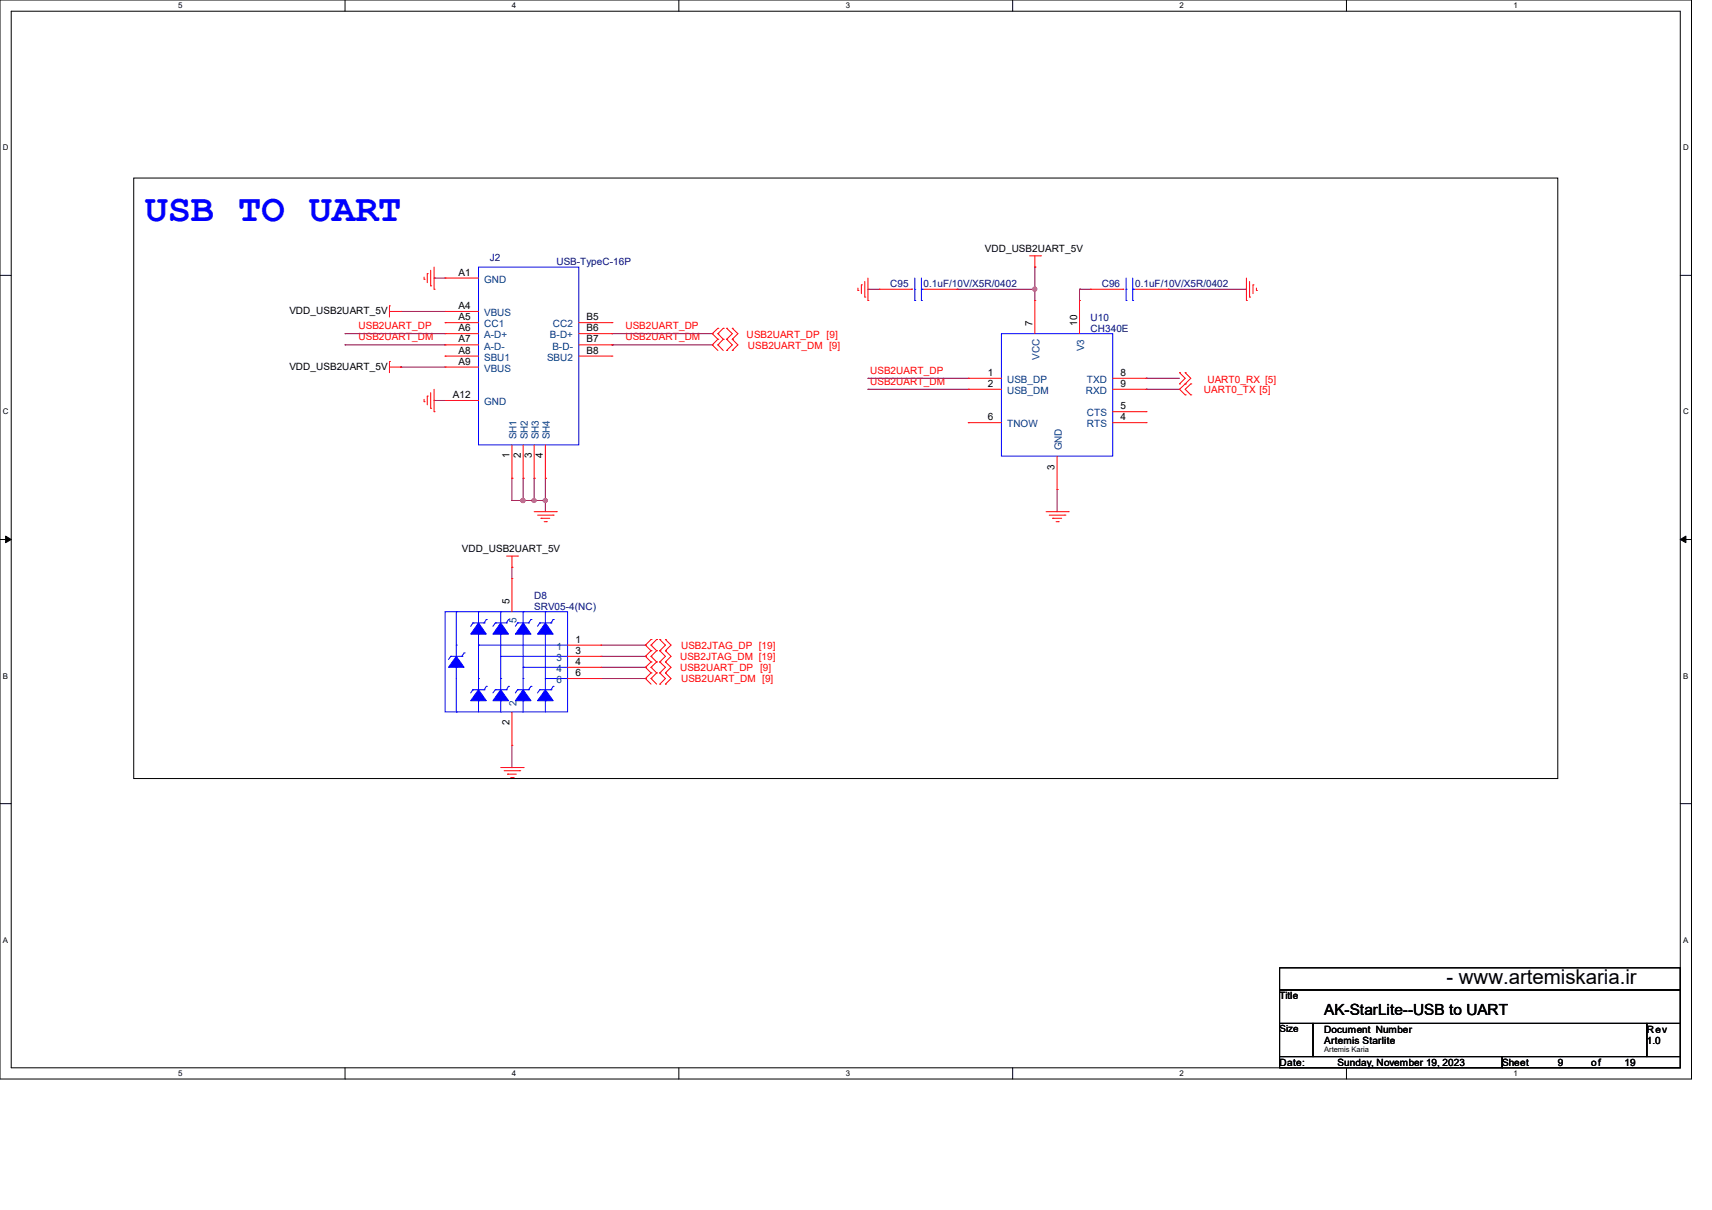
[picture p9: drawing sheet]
<svg xmlns="http://www.w3.org/2000/svg" width="297mm" height="210mm" viewBox="0 0 297 210" stroke-linecap="round" stroke-linejoin="round" font-family="sans-serif">
<path d="M0 0h293.5v187.3h-293.5zM1.9 1.9h289.6v183.4h-289.6z" fill="none" stroke="#000" stroke-width=".17"/>
<g fill="#fff">
<path d="M30.9 .2h.8v1.5h-.8z"/>
<path d="M30.9 185.5h.8v1.6h-.8z"/>
</g>
<path d="M59.9 0v1.9M59.9 185.3v2" fill="none" stroke="#000" stroke-width=".17"/>
<g fill="#fff">
<path d="M88.8 .2h.8v1.5h-.8z"/>
<path d="M88.8 185.5h.8v1.6h-.8z"/>
</g>
<path d="M117.8 0v1.9M117.8 185.3v2" fill="none" stroke="#000" stroke-width=".17"/>
<g fill="#fff">
<path d="M146.7 .2h.8v1.5h-.8z"/>
<path d="M146.7 185.5h.8v1.6h-.8z"/>
</g>
<path d="M175.7 0v1.9M175.7 185.3v2" fill="none" stroke="#000" stroke-width=".17"/>
<g fill="#fff">
<path d="M204.6 .2h.8v1.5h-.8z"/>
<path d="M204.6 185.5h.8v1.6h-.8z"/>
</g>
<path d="M233.6 0v1.9M233.6 185.3v2" fill="none" stroke="#000" stroke-width=".17"/>
<g fill="#fff">
<path d="M262.6 .2h.7v1.5h-.7z"/>
<path d="M262.6 185.5h.7v1.6h-.7z"/>
<path d="M.5 24.8h1v1.6h-1z"/>
<path d="M292 24.8h1v1.6h-1z"/>
<path d="M.5 70.7h1v1.5h-1z"/>
<path d="M292 70.7h1v1.5h-1z"/>
</g>
<path d="M0 47.8h1.9M291.5 47.8h2" fill="none" stroke="#000" stroke-width=".17"/>
<g fill="#fff">
<path d="M.5 116.5h.9v1.6h-.9z"/>
<path d="M292 116.5h.9v1.6h-.9z"/>
</g>
<path d="M0 93.6h1.9M291.5 93.6h2" fill="none" stroke="#000" stroke-width=".17"/>
<path d="M1 93l.9 .6-.9 .6zM291.5 93.6l1-.6v1.2z" fill="#000" stroke="#000" stroke-width=".17"/>
<g fill="#fff">
<path d="M.5 162.4h.9v1.5h-.9z"/>
<path d="M292 162.4h.9v1.5h-.9z"/>
</g>
<path d="M23.2 30.9h247.1v104.2h-247.1zM0 139.5h1.9M291.5 139.5h2M222 168h69.5v3.8h-69.5zM222 171.8h69.5v5.8h-69.5zM222 177.6h5.8v5.8h-5.8zM227.8 177.6h57.9v5.8h-57.9zM285.7 177.6h5.8v5.8h-5.8zM222 183.4h38.6v1.9h-38.6zM260.6 183.4h30.9v1.9h-30.9z" fill="none" stroke="#000" stroke-width=".17"/>
<g fill="none" stroke="#800040" stroke-width=".17">
<path d="M59.9 59.9h.1M59.9 57.9h.1M59.9 59.9h17.3M59.9 57.9h17.3M69.5 54.1h.1M69.5 54.1h7.7M75.3 48.3h.1M75.3 48.3h1.9M106.2 59.9h.1M106.2 57.9h.1M106.2 59.9h17.4M106.2 57.9h17.4"/>
<path d="M150.6 50.2h.1M150.6 50.2h1.9M166 50.2h.1M166 50.2h13.5M179.5 46.4h.1M179.5 50.2h.1M179.5 46.4v5.8M187.3 50.2h.1M187.3 50.2h1.9M187.3 50.2v2M202.7 50.2h.1M202.7 50.2h13.5"/>
<path d="M69.5 63.7h.1M69.5 63.7h7.7M75.3 69.5h.1M75.3 69.5h1.9M150.6 67.6h.1M150.6 65.7h.1M150.6 67.6h17.4M150.6 65.7h17.4M198.8 67.6h.1M198.8 65.7h.1M198.8 67.6h5.8M198.8 65.7h5.8"/>
<path d="M88.8 86.9h.1M88.8 83h.1M88.8 98.5h.1M88.8 86.9h5.8M88.8 83v3.9M88.8 98.5v1.9M90.8 86.9h.1M90.8 83h.1M90.8 83v3.9M92.7 86.9h.1M92.7 83h.1M92.7 83v3.9"/>
<path d="M94.6 86.9h.1M94.6 83h.1M94.6 83v5.8M183.4 85h.1M183.4 85v3.8M104.3 112h7.7M104.3 113.9h7.7M104.3 115.8h7.7M104.3 117.8h7.7M112 112h.1M112 113.9h.1M112 115.8h.1"/>
<path d="M112 117.8h.1M88.8 133.2h.1M88.8 129.4v3.8"/>
</g>
<g fill="#f0f" stroke="#f0f" stroke-width=".17">
<circle cx="179.5" cy="50.2" r=".36"/>
<circle cx="92.6" cy="86.9" r=".36"/>
<circle cx="90.7" cy="86.9" r=".38"/>
<circle cx="94.6" cy="86.9" r=".36"/>
</g>
<g fill="none" stroke="#f00" stroke-width=".17">
<path d="M67.6 53.1h.1M67.6 54.1h1.9M67.6 53.1v1.9M69.5 54.1h.1M73.6 48.5h.1M73.6 48.1v.4M74.1 47.5h.1M74.1 47.5v1.6M74.7 49.6h.1M74.7 46.9v2.7M75.3 50.2h.1M75.3 46.4v3.8"/>
<path d="M77.2 48.3h.1M77.2 54.1h.1M77.2 56h.1M77.2 57.9h.1M77.2 59.9h.1M77.2 54.1h5.8M77.2 48.3h5.8M77.2 56h5.8M77.2 57.9h5.8M77.2 59.9h5.8M100.4 56h5.8M100.4 57.9h5.8"/>
<path d="M100.4 59.9h5.8M106.2 56h.1M106.2 57.9h.1M106.2 59.9h.1M123.6 57.9h.1M123.6 59.9h.1M123.6 57.9l.9 1M123.6 59.9l.9 .9M124.5 57.9h.1M124.5 57h.1M124.5 59.9h.1M124.5 58.9h.1"/>
<path d="M124.5 57.9l1 1M124.5 57l-.9 .9M124.5 59.9l1 .9M124.5 58.9l-.9 1M125.5 57h.1M125.5 58.9h.1M125.5 57l-1 .9M125.5 58.9l-1 1M126.1 58.9h.1M126.1 57h.1M126.1 57l.9 .9-.9 1M126.1 58.9l.9 1-.9 .9"/>
<path d="M127 57h.1M127 58.9h.1M127 57l1 .9-1 1M127 58.9l1 1-1 .9M148.8 50.4h.1M148.8 50v.4M149.4 49.4h.1M149.4 49.4v1.6M150 51.6h.1M150 48.9v2.7M150.6 52.2h.1M150.6 48.3v3.9"/>
<path d="M152.5 50.2h.1M152.5 50.2h5.8M160.2 50.2h5.8M166 50.2h.1M178.6 44.4h1.9M179.5 46.4h.1M179.5 52.2h.1M179.5 44.4v2M179.5 52.2v5.7M180.5 44.4h.1M187.3 52.2h.1M187.3 52.2v5.7"/>
<path d="M189.2 50.2h.1M189.2 50.2h5.8M196.9 50.2h5.8M202.7 50.2h.1M216.2 52.2h.1M216.2 48.3v3.9M216.8 51.6h.1M216.8 48.9v2.7M217.4 49.4h.1M217.4 49.4v1.6M218 50.4h.1M218 50v.4"/>
<path d="M67.6 62.7h.1M67.6 62.7v2M67.6 63.7h1.9M69.5 63.7h.1M73.6 69.7h.1M73.6 69.3v.4M74.1 68.7h.1M74.1 68.7v1.6M74.7 70.9h.1M74.7 68.2v2.7M75.3 71.5h.1M75.3 67.6v3.9"/>
<path d="M77.2 61.8h.1M77.2 63.7h.1M77.2 69.5h.1M77.2 63.7h5.8M77.2 61.8h5.8M77.2 69.5h5.8M88.8 77.2v5.8M90.8 77.2v5.8M92.7 77.2v5.8M94.6 77.2v5.8M100.4 61.8h5.8M106.2 61.8h.1"/>
<path d="M126.1 60.8h.1M127 60.8h.1M168 65.7h.1M168 67.6h.1M168 73.4h.1M168 65.7h5.7M168 67.6h5.7M168 73.4h5.7M183.4 79.2v5.8M193 65.7h5.8M193 67.6h5.8M193 73.4h5.8"/>
<path d="M193 71.5h5.8M198.8 73.4h.1M198.8 71.5h.1M198.8 65.7h.1M198.8 67.6h.1M204.6 64.7h.1M204.6 66.6h.1M204.6 64.7l1 1-1 .9M205.6 64.7h.1M205.6 66.6h.1M205.6 68.5h.1M205.6 64.7l1 1-1 .9"/>
<path d="M205.6 66.6l-1 1 1 .9M206.6 68.5h.1M206.6 66.6h.1M206.6 66.6l-1 1 1 .9M87.8 96.5h2M88.8 98.5h.1M88.8 83h.1M88.8 96.5v2M89.8 96.5h.1M90.8 83h.1M92.7 83h.1M92.7 88.8h3.8"/>
<path d="M93.3 89.4h2.7M93.9 90h.1M93.9 90h1.5M94.4 90.6h.4M94.6 83h.1M94.8 90.6h.1M96 89.4h.1M96.5 88.8h.1M181.5 88.8h3.8M182 89.4h2.7M182.6 90h.1M182.6 90h1.6"/>
<path d="M183.2 90.6h.4M183.4 85h.1M183.6 90.6h.1M184.7 89.4h.1M185.3 88.8h.1M88.8 100.4h.1M88.8 100.4v5.8M98.5 112h5.8M98.5 113.9h5.8M98.5 115.8h5.8M98.5 117.8h5.8M104.3 112h.1"/>
<path d="M104.3 113.9h.1M104.3 115.8h.1M104.3 117.8h.1M112 115.8h.1M112 117.8h.1M112 112h.1M112 113.9h.1M112 115.8l.9 1M112 117.8l.9 .9M112 112l.9 .9M112 113.9l.9 1M112.9 115.8h.1"/>
<path d="M112.9 114.9h.1M112.9 117.8h.1M112.9 116.8h.1M112.9 112h.1M112.9 111h.1M112.9 113.9h.1M112.9 112.9h.1M112.9 115.8l1 1M112.9 114.9l-.9 .9M112.9 117.8l1 .9M112.9 116.8l-.9 1M112.9 112l1 .9"/>
<path d="M112.9 111l-.9 1M112.9 113.9l1 1M112.9 112.9l-.9 1M113.9 114.9h.1M113.9 116.8h.1M113.9 111h.1M113.9 112.9h.1M113.9 114.9l-1 .9M113.9 116.8l-1 1M113.9 111l-1 1M113.9 112.9l-1 1M114.5 116.8h.1"/>
<path d="M114.5 114.9h.1M114.5 118.7h.1M114.5 112.9h.1M114.5 111h.1M114.5 114.9l.9 .9-.9 1M114.5 116.8l.9 1-.9 .9M114.5 111l.9 1-.9 .9M114.5 112.9l.9 1-.9 1M115.4 114.9h.1M115.4 116.8h.1M115.4 118.7h.1M115.4 111h.1"/>
<path d="M115.4 112.9h.1M115.4 114.9l1 .9-1 1M115.4 116.8l1 1-1 .9M115.4 111l1 1-1 .9M115.4 112.9l1 1-1 1M86.9 133.2h3.9M87.5 133.8h2.7M88.1 134.4h.1M88.1 134.4h1.5M88.6 135h.4M88.8 129.4h.1M88.8 123.6v5.8"/>
<path d="M89 135h.1M90.2 133.8h.1M90.8 133.2h.1"/>
</g>
<g fill="none" stroke="#00f" stroke-width=".17">
<path d="M83 46.4h17.4v30.8h-17.4zM158.1 50.2h.2M158.7 52.2h.1M158.7 50.2h.1M158.7 48.3v3.9M159.9 52.2h.1M159.9 50.2h.1M159.9 48.3v3.9M159.9 50.2h.3M173.7 57.9h19.3v21.3h-19.3zM194.8 50.2h.2M195.4 52.2h.1"/>
<path d="M195.4 50.2h.1M195.4 48.3v3.9M196.5 52.2h.1M196.5 50.2h.1M196.5 50.2h.4M196.5 48.3v3.9M77.2 106.2h21.3v17.4h-21.3zM78.2 113.9h.1M78.2 113.9h1.9M78.2 113.9l-.4 .6M79.2 112h.1M79.2 115.8h.1"/>
<path d="M79.2 106.2h.1M79.2 106.2v7.7M79.2 115.8v7.8M80.1 113.9h.1M80.5 113.3h.1M80.5 113.3l-.4 .6M82 108.1h.1M82 119.7h.1M82 108.1l-.3 .6M82 108.1h2M82 119.7h2M82 119.7l-.3 .6"/>
<path d="M83 110.1h.1M83 106.2h.1M83 117.8h.1M83 112h.1M83 106.2v1.9M83 110.1v9.6M83 112h15.5M84 108.1h.1M84 119.7h.1M84.4 107.5h.1M84.4 119.1h.1M84.4 107.5l-.4 .6"/>
<path d="M84.4 119.1l-.4 .6M85.9 108.1h.1M85.9 119.7h.1M85.9 108.1h1.9M85.9 119.7h1.9M85.9 108.1l-.4 .6M85.9 119.7l-.4 .6M86.9 106.2h.1M86.9 110.1h.1M86.9 117.8h.1M86.9 113.9h.1M86.9 106.2v1.9"/>
<path d="M86.9 110.1v9.6M86.9 113.9h11.6M87.8 108.1h.1M87.8 119.7h.1M88.2 107.5h.1M88.2 119.1h.1M88.2 107.5l-.4 .6M88.2 119.1l-.4 .6M89.8 108.1h.1M89.8 119.7h.1M89.8 108.1h1.9M89.8 119.7h1.9"/>
<path d="M89.8 108.1l-.4 .6M89.8 119.7l-.4 .6M90.8 106.2h.1M90.8 110.1h.1M90.8 117.8h.1M90.8 115.8h.1M90.8 106.2v1.9M90.8 110.1v9.6M90.8 115.8h7.7M91.7 108.1h.1M91.7 119.7h.1M92.1 107.5h.1"/>
<path d="M92.1 119.1h.1M92.1 107.5l-.4 .6M92.1 119.1l-.4 .6M93.6 108.1h.1M93.6 119.7h.1M93.6 108.1h2M93.6 119.7h2M93.6 108.1l-.3 .6M93.6 119.7l-.3 .6M94.6 106.2h.1M94.6 110.1h.1M94.6 117.8h.1"/>
<path d="M94.6 106.2v1.9M94.6 110.1v9.6M94.6 117.8h3.9M95.6 108.1h.1M95.6 119.7h.1M96 107.5h.1M96 119.1h.1M96 107.5l-.4 .6M96 119.1l-.4 .6M79.2 123.6h.1M83 121.6h.1M83 121.6v2"/>
<path d="M86.9 121.6h.1M86.9 121.6v2M90.8 121.6h.1M90.8 121.6v2M94.6 121.6h.1M94.6 121.6v2"/>
</g>
<g fill="#00f" stroke="#00f" stroke-width=".17">
<path d="M83 108.1l1.4 2h-2.7z" fill-rule="evenodd"/>
<path d="M83 119.7l1.4 1.9h-2.7z" fill-rule="evenodd"/>
<path d="M86.9 108.1l1.3 2h-2.7z" fill-rule="evenodd"/>
<path d="M86.9 119.7l1.3 1.9h-2.7z" fill-rule="evenodd"/>
<path d="M90.8 108.1l1.3 2h-2.7z" fill-rule="evenodd"/>
<path d="M90.8 119.7l1.3 1.9h-2.7z" fill-rule="evenodd"/>
<path d="M94.6 108.1l1.4 2h-2.7z" fill-rule="evenodd"/>
<path d="M94.6 119.7l1.4 1.9h-2.7z" fill-rule="evenodd"/>
<path d="M79.2 113.9l1.3 1.9h-2.7z" fill-rule="evenodd"/>
</g>
<text font-size="6.7" fill="#00f" x="25.1" y="38.4">USB TO UART</text>
<text font-size="3.6" x="251" y="170.8">- www.artemiskaria.ir</text>
<text font-size="2.7" x="229.7" y="176.1">AK-StarLite--USB to UART</text>
<g font-size="1.7">
<text x="79.5" y="47.8">A1</text>
<text x="170.9" y="43.7">VDD_USB2UART_5V</text>
<text x="79.5" y="53.6">A4</text>
<text x="50.2" y="54.5">VDD_USB2UART_5V</text>
<text x="79.5" y="55.6">A5</text>
<text x="79.5" y="57.5">A6</text>
<text x="79.5" y="59.4">A7</text>
<text x="101.8" y="55.6">B5</text>
<text x="101.8" y="57.5">B6</text>
<text x="101.8" y="59.4">B7</text>
<text x="179.1" y="56.6" transform="rotate(-90 179.1 56.6)">7</text>
<text x="186.9" y="56.6" transform="rotate(-90 186.9 56.6)">10</text>
<text x="50.2" y="64.2">VDD_USB2UART_5V</text>
<text x="79.5" y="61.4">A8</text>
<text x="79.5" y="63.3">A9</text>
<text x="101.8" y="61.4">B8</text>
<text x="171.4" y="65.2">1</text>
<text x="194.4" y="65.2">8</text>
<text x="78.6" y="69.1">A12</text>
<text x="171.4" y="67.1">2</text>
<text x="194.4" y="71">5</text>
<text x="194.4" y="67.1">9</text>
<text x="171.4" y="72.9">6</text>
<text x="194.4" y="72.9">4</text>
<text x="88.4" y="79.5" transform="rotate(-90 88.4 79.5)">1</text>
<text x="90.3" y="79.5" transform="rotate(-90 90.3 79.5)">2</text>
<text x="92.2" y="79.5" transform="rotate(-90 92.2 79.5)">3</text>
<text x="94.2" y="79.5" transform="rotate(-90 94.2 79.5)">4</text>
<text x="183" y="81.5" transform="rotate(-90 183 81.5)">3</text>
<text x="80.1" y="95.8">VDD_USB2UART_5V</text>
<text x="88.4" y="104.8" transform="rotate(-90 88.4 104.8)">5</text>
<text x="99.8" y="111.5">1</text>
<text x="99.8" y="113.5">3</text>
<text x="99.8" y="115.4">4</text>
<text x="99.8" y="117.3">6</text>
<text x="88.4" y="125.9" transform="rotate(-90 88.4 125.9)">2</text>
<text x="222" y="173.4">Title</text>
<text x="222" y="179.2">Size</text>
<text x="229.7" y="179.2">Document Number</text>
<text x="285.7" y="179.2">Rev</text>
<text x="222" y="185">Date:</text>
<text x="229.7" y="181.1">Artemis Starlite</text>
<text x="232.1" y="185">Sunday, November 19, 2023</text>
<text x="260.6" y="185">Sheet</text>
<text x="270.2" y="185">9</text>
<text x="276.1" y="185">of</text>
<text x="281.8" y="185">19</text>
<text x="285.7" y="181.1">1.0</text>
</g>
<g font-size="1.7" fill="#000080">
<text x="85" y="45.3">J2</text>
<text x="96.5" y="46">USB-TypeC-16P</text>
<text x="154.4" y="49.9">C95</text>
<text x="160.2" y="49.9">0.1uF/10V/X5R/0402</text>
<text x="191.1" y="49.9">C96</text>
<text x="196.9" y="49.9">0.1uF/10V/X5R/0402</text>
<text x="189.2" y="55.7">U10</text>
<text x="189.2" y="57.6">CH340E</text>
<text x="92.7" y="103.9">D8</text>
<text x="92.7" y="105.9">SRV05-4(NC)</text>
</g>
<g font-size="1.7" fill="#004080">
<text x="84" y="49.1">GND</text>
<text x="84" y="54.9">VBUS</text>
<text x="84" y="56.8">CC1</text>
<text x="84" y="58.7">A-D+</text>
<text x="95.4" y="58.7">B-D+</text>
<text x="95.9" y="56.8">CC2</text>
<text x="84" y="60.7">A-D-</text>
<text x="84" y="62.6">SBU1</text>
<text x="84" y="64.5">VBUS</text>
<text x="94.9" y="62.6">SBU2</text>
<text x="95.8" y="60.7">B-D-</text>
<text x="180.3" y="62.5" transform="rotate(-90 180.3 62.5)">VCC</text>
<text x="188.1" y="61" transform="rotate(-90 188.1 61)">V3</text>
<text x="84" y="70.3">GND</text>
<text x="174.7" y="66.5">USB_DP</text>
<text x="174.7" y="68.4">USB_DM</text>
<text x="188.4" y="68.4">RXD</text>
<text x="188.5" y="66.5">TXD</text>
<text x="89.6" y="76.2" transform="rotate(-90 89.6 76.2)">SH1</text>
<text x="91.6" y="76.2" transform="rotate(-90 91.6 76.2)">SH2</text>
<text x="93.5" y="76.2" transform="rotate(-90 93.5 76.2)">SH3</text>
<text x="95.4" y="76.2" transform="rotate(-90 95.4 76.2)">SH4</text>
<text x="174.7" y="74.2">TNOW</text>
<text x="188.5" y="74.2">RTS</text>
<text x="188.5" y="72.3">CTS</text>
<text x="184.2" y="78.2" transform="rotate(-90 184.2 78.2)">GND</text>
<text x="89.6" y="108.1" transform="rotate(-90 89.6 108.1)">5</text>
<text x="96.5" y="112.8">1</text>
<text x="96.5" y="114.7">3</text>
<text x="96.5" y="116.6">4</text>
<text x="96.5" y="118.6">6</text>
<text x="89.6" y="122.6" transform="rotate(-90 89.6 122.6)">2</text>
</g>
<g font-size="1.7" fill="#f00">
<text x="62.2" y="59.1">USB2UART_DM</text>
<text x="62.2" y="57.1">USB2UART_DP</text>
<text x="108.5" y="59.1">USB2UART_DM</text>
<text x="108.5" y="57.1">USB2UART_DP</text>
<text x="129.5" y="58.6">USB2UART_DP [9]</text>
<text x="129.7" y="60.5">USB2UART_DM [9]</text>
<text x="151" y="64.9">USB2UART_DP</text>
<text x="151" y="66.8">USB2UART_DM</text>
<text x="208.9" y="68.2">UART0_TX [5]</text>
<text x="209.5" y="66.5">UART0_RX [5]</text>
<text x="118.1" y="112.6">USB2JTAG_DP [19]</text>
<text x="118" y="116.5">USB2UART_DP [9]</text>
<text x="118" y="114.6">USB2JTAG_DM [19]</text>
<text x="118.1" y="118.4">USB2UART_DM [9]</text>
</g>
<g font-size="1.4">
<text x="30.9" y="1.4">5</text>
<text x="88.8" y="1.4">4</text>
<text x="146.7" y="1.4">3</text>
<text x="204.6" y="1.4">2</text>
<text x="262.6" y="1.4">1</text>
<text x=".5" y="26.1">D</text>
<text x="292" y="26.1">D</text>
<text x=".5" y="71.9">C</text>
<text x="292" y="71.9">C</text>
<text x=".5" y="117.8">B</text>
<text x="292" y="117.8">B</text>
<text x=".5" y="163.6">A</text>
<text x="292" y="163.6">A</text>
<text x="30.9" y="186.8">5</text>
<text x="88.8" y="186.8">4</text>
<text x="146.7" y="186.8">3</text>
<text x="204.6" y="186.8">2</text>
<text x="262.6" y="186.8">1</text>
</g>
<text font-size="1.3" x="229.7" y="182.7">Artemis Karia</text>
</svg>
